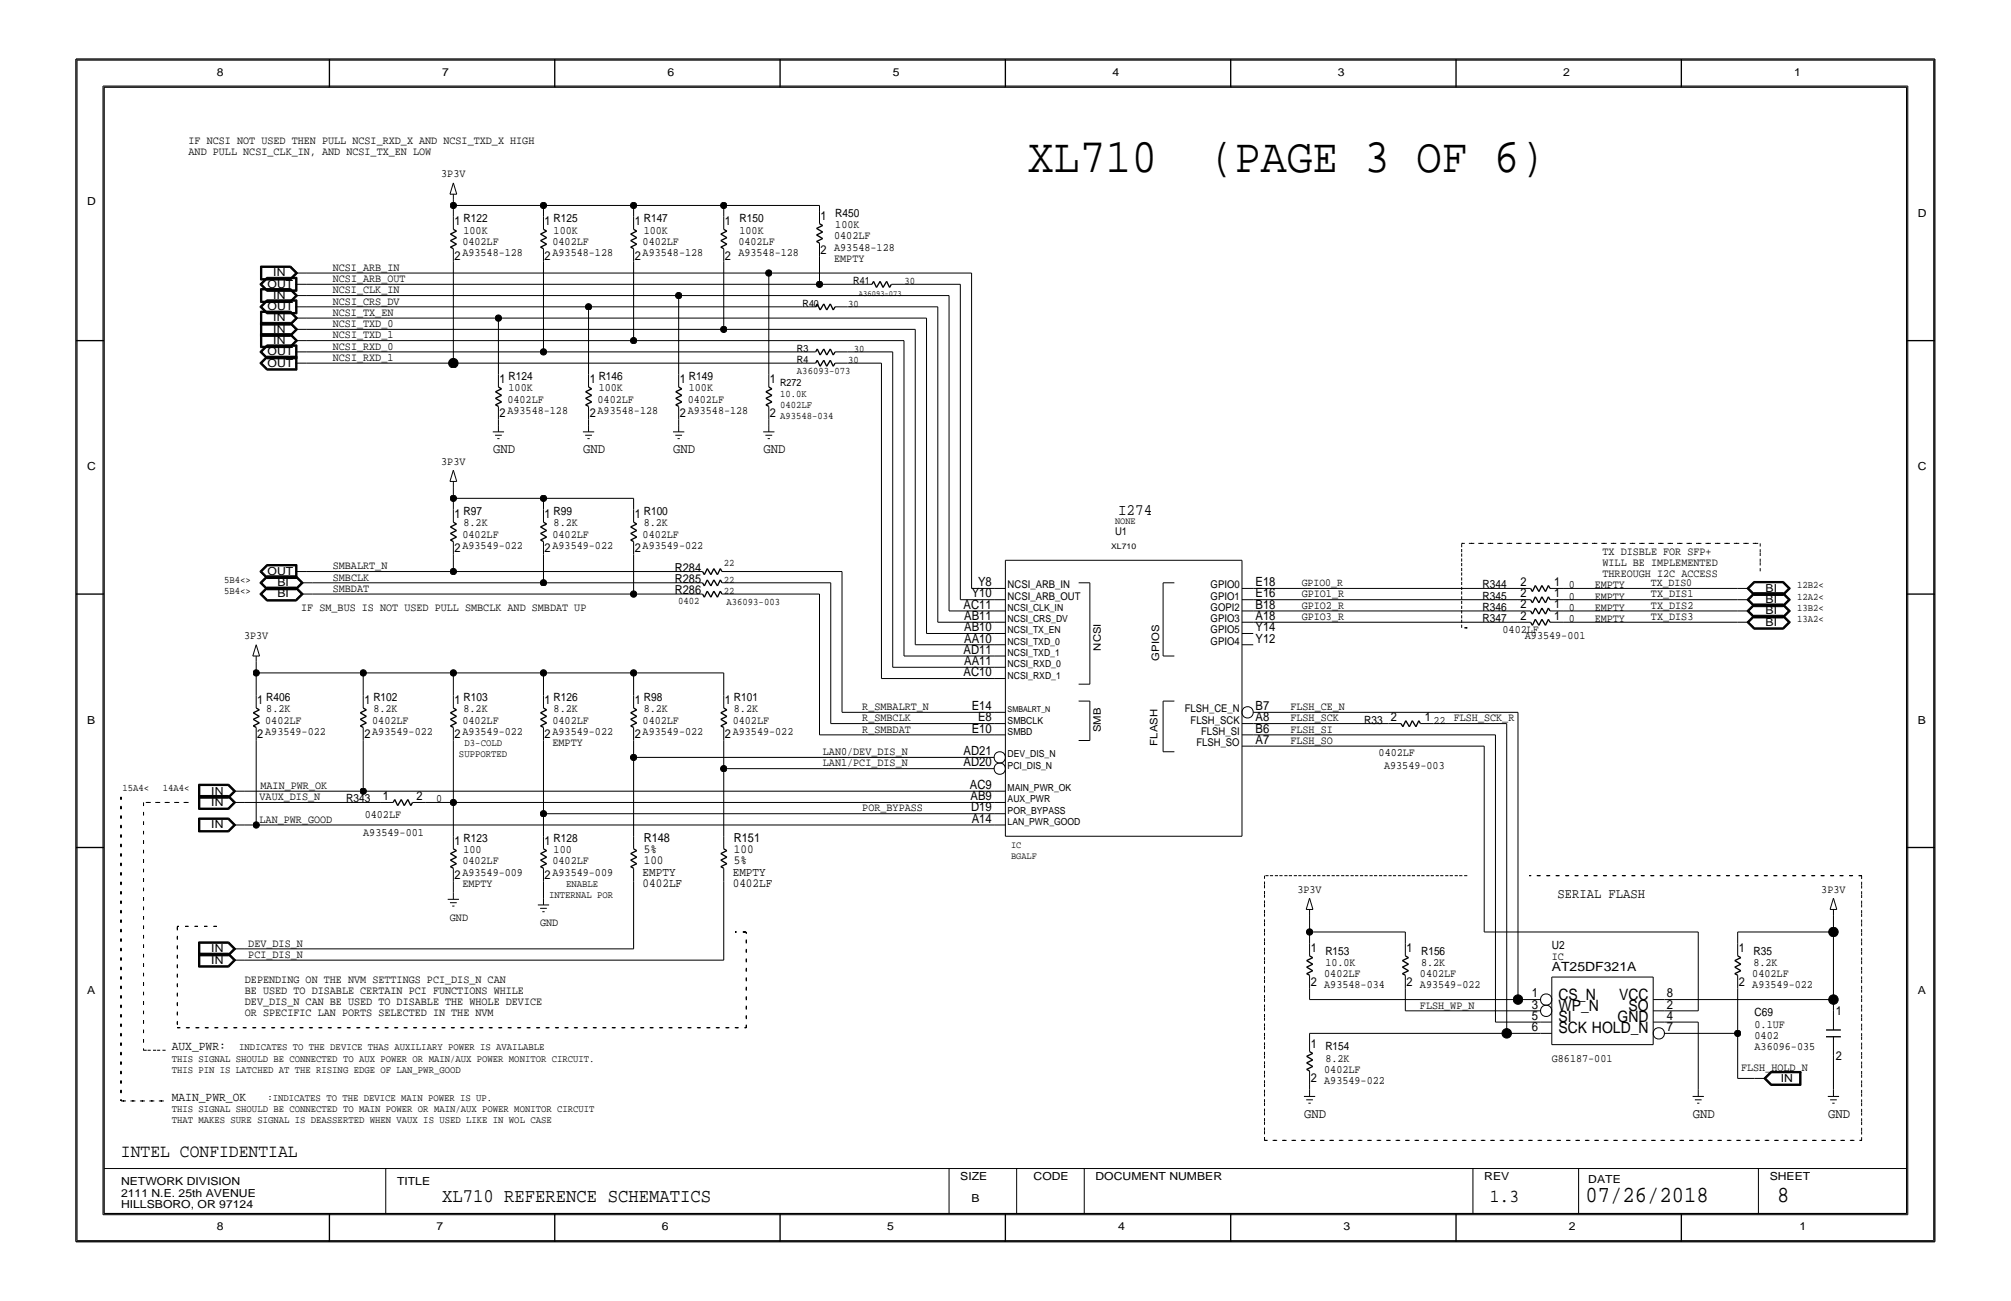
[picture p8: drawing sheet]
<svg xmlns="http://www.w3.org/2000/svg" width="432mm" height="279mm" viewBox="0 0 432 279" stroke-linecap="round" stroke-linejoin="round" font-family="sans-serif">
<g fill="none" stroke="#000" stroke-width=".21">
<path d="M16.5 12.9v253.5zM16.5 12.9h398.7zM22.1 18.5v242.4zM22.1 18.5h387.5zM409.6 18.5v242.4zM415.2 12.9v253.5zM97.3 39.3l-.7 2.4zM97.3 39.3l.8 2.4zM55.9 57.1v3zM55.9 57.1h6.5zM56 57.2h6.4zM56 57.2v2.8z"/>
<path d="M56.1 57.3v2.6zM56.1 59.9h6.2zM56.1 57.3h6.2zM56.2 57.4h6.1zM56.2 57.4v2.4zM56.2 59.8h6.1zM57.3 59.6h6.5zM57.3 59.7h6.4zM57.4 59.8h6.2zM57.4 59.8h6.1zM62.3 57.4l1.2 1.2zM62.3 59.8l1.2-1.2z"/>
<path d="M62.3 57.3l1.3 1.3zM62.3 59.9l1.3-1.3zM62.4 57.2l1.4 1.4zM62.4 57.1l1.5 1.5zM63.5 59.8v2.5zM63.5 58.6h2.4zM63.6 59.8v2.6zM63.7 59.7v2.8zM63.8 59.6v3zM65.9 58.6h99.2zM96.6 41.7h1.5zM97.3 44.1h19.4z"/>
<path d="M97.3 44.1v2.4zM97.3 42.9v1.2zM97.3 56.2v21.8zM97.3 53.4v2.8zM97.3 46.5v2.8zM97.3 41.7v1.2zM116.7 44.1v2.4zM116.7 56.2v19.4zM116.7 53.4v2.8zM116.7 46.5v2.8zM116.7 44.1h19.3zM136 44.1v2.4z"/>
<path d="M136 56.2v17zM136 53.4v2.8zM136 46.5v2.8zM136 44.1h19.4zM155.4 44.1h20.6zM155.4 44.1v2.4zM155.4 56.2v14.5zM155.4 53.4v2.8zM155.4 46.5v2.8zM165.1 58.6h43.5zM165.1 58.6v21.8zM176 44.1v1.2z"/>
<path d="M176 55v6.1zM176 52.2v2.8zM176 45.3v2.7zM208.6 58.6v67.8zM55.8 61.1l1.5-1.5zM55.8 65.9l1.5-1.5zM55.8 75.6l1.5-1.5zM55.8 78l1.5-1.5zM55.8 61.1l1.5 1.5zM55.8 65.9l1.5 1.5zM55.8 75.6l1.5 1.5zM55.8 78l1.5 1.5z"/>
<path d="M55.9 60.1h6.5zM55.9 61.1l1.4-1.4zM55.9 66.8v3zM55.9 69.8h6.5zM55.9 62v3zM55.9 65h6.5zM55.9 69.2v3zM55.9 72.2h6.5zM55.9 71.7v3zM55.9 74.7h6.5zM55.9 78l1.4-1.4zM55.9 61.1l1.4 1.4z"/>
<path d="M55.9 65.9l1.4 1.4zM55.9 75.6l1.4 1.4zM55.9 78l1.4 1.4zM55.9 66.8h6.5zM55.9 62h6.5zM55.9 69.2h6.5zM55.9 71.7h6.5zM56 66.9h6.4zM56 62.1h6.4zM56 69.3h6.4zM56 71.7h6.4zM56 60h6.4z"/>
<path d="M56 66.9v2.8zM56 69.7h6.4zM56 62.1v2.8zM56 64.9h6.4zM56 69.3v2.8zM56 72.1h6.4zM56 71.7v2.9zM56 74.6h6.4zM56.1 61.1l1.3 1.3zM56.1 65.9l1.3 1.3zM56.1 75.6l1.3 1.3zM56.1 78l1.3 1.3z"/>
<path d="M56.1 61.1l1.3-1.3zM56.1 65.9l1.3-1.3zM56.1 75.6l1.3-1.3zM56.1 78l1.3-1.3zM56.1 67v2.6zM56.1 69.6h6.2zM56.1 62.2v2.6zM56.1 64.8h6.2zM56.1 69.4v2.6zM56.1 72h6.2zM56.1 71.8v2.7zM56.1 74.5h6.2z"/>
<path d="M56.1 67h6.2zM56.1 62.2h6.2zM56.1 69.4h6.2zM56.1 71.8h6.2zM56.2 61.1l1.2 1.2zM56.2 65.9l1.2 1.2zM56.2 75.6l1.2 1.2zM56.2 78l1.2 1.2zM56.2 67.1h6.1zM56.2 62.3h6.1zM56.2 69.5h6.1zM56.2 71.9h6.1z"/>
<path d="M56.2 61.1l1.2-1.3zM56.2 65.9l1.2-1.2zM56.2 67.1v2.4zM56.2 62.3v2.4zM56.2 64.7h6.1zM56.2 69.5v2.4zM56.2 71.9v2.5zM56.2 74.4h6.1zM56.2 75.6l1.2-1.2zM56.2 78l1.2-1.2zM57.3 64.4h6.5zM57.3 74.1h6.5z"/>
<path d="M57.3 76.5h6.5zM57.3 62.6h6.5zM57.3 67.4h6.5zM57.3 77.1h6.5zM57.3 79.5h6.5zM57.3 62.5h6.4zM57.3 67.3h6.4zM57.3 77h6.4zM57.3 79.4h6.4zM57.3 64.5l-1.4 1.4zM57.3 74.2l-1.4 1.4zM57.3 64.5h6.4z"/>
<path d="M57.3 74.2h6.4zM57.3 76.6h6.4zM57.4 64.6h6.2zM57.4 74.3h6.2zM57.4 76.7h6.2zM57.4 62.4h6.2zM57.4 67.2h6.2zM57.4 76.9h6.2zM57.4 79.3h6.2zM57.4 62.3h6.1zM57.4 67.1h6.1zM57.4 76.8h6.1z"/>
<path d="M57.4 79.2h6.1zM57.4 64.7h6.1zM57.4 74.4h6.1zM62.3 67.1l1.2 1.2zM62.3 62.3l1.2 1.2zM62.3 69.5l1.2 1.2zM62.3 71.9l1.2 1.3zM62.3 69.5l1.2-1.2zM62.3 64.7l1.2-1.2zM62.3 71.9l1.2-1.2zM62.3 74.4l1.2-1.2zM62.3 67l1.3 1.3z"/>
<path d="M62.3 62.2l1.3 1.3zM62.3 69.4l1.3 1.3zM62.3 71.8l1.3 1.4zM62.3 69.6l1.3-1.3zM62.3 64.8l1.3-1.3zM62.3 72l1.3-1.3zM62.3 74.5l1.3-1.3zM62.4 60l1.4-1.4zM62.4 69.7l1.4-1.4zM62.4 64.9l1.4-1.4zM62.4 72.1l1.4-1.4zM62.4 66.9l1.4 1.4z"/>
<path d="M62.4 62.1l1.4 1.4zM62.4 69.3l1.4 1.4zM62.4 71.7l1.4 1.5zM62.4 60.1l1.5-1.5zM62.4 69.8l1.5-1.5zM62.4 65l1.5-1.5zM62.4 72.2l1.5-1.5zM62.4 74.7l1.5-1.5zM62.4 66.8l1.5 1.5zM62.4 62l1.5 1.5zM62.4 69.2l1.5 1.5zM62.4 71.7l1.5 1.5z"/>
<path d="M63.5 64.7v2.4zM63.5 74.4v2.4zM63.5 76.8v2.4zM63.5 61.1h2.4zM63.5 65.9h2.4zM63.5 68.3h2.4zM63.5 63.5h2.4zM63.5 70.7h2.4zM63.5 73.2h2.4zM63.5 75.6h2.4zM63.5 78h2.4zM63.6 64.6v2.6z"/>
<path d="M63.6 74.3v2.6zM63.6 76.7v2.6zM63.7 64.5v2.8zM63.7 74.2v2.8zM63.7 76.6v2.8zM63.8 73.2l-1.4 1.4zM63.8 64.4v3zM63.8 74.1v3zM63.8 76.5v3zM65.9 63.5h79.8zM65.9 61.1h110.1zM65.9 68.3h41.1z"/>
<path d="M65.9 73.2h70.1zM65.9 75.6h50.8zM65.9 70.7h89.5zM65.9 65.9h60.5zM65.9 78h31.4zM97.3 78h75zM107 68.3h91.9zM107 68.3v12.1zM116.7 75.6h55.6zM126.4 65.9h45.9zM126.4 65.9v14.5zM136 73.2h58.1z"/>
<path d="M145.7 63.5v16.9zM145.7 63.5h58.1zM155.4 70.7h41.1zM172.3 65.9h2.8zM172.3 78h2.8zM172.3 75.6h2.8zM176 61.1h8.4zM179.3 65.9h2.7zM179.3 78h2.7zM179.3 75.6h2.7zM182 75.6h9.7zM182 78h7.3z"/>
<path d="M182 65.9h19.4zM184.4 61.1h2.8zM189.3 78v67.7zM191.4 61.1h2.7zM191.7 75.6v67.7zM194.1 61.1h12.1zM194.1 73.2v67.7zM196.5 70.7v67.8zM198.9 68.3v67.7zM201.4 65.9v67.7zM203.8 63.5v67.7zM206.2 61.1v67.7z"/>
<path d="M105.8 92.7h2.4zM106.3 93.5h1.4zM106.8 94.2h.5zM107 90.1v1.2zM107 87.3v2.8zM107 80.4v2.7zM107 91.3v1.4zM125.2 92.7h2.4zM125.6 93.5h1.5zM126.1 94.2h.5zM126.4 90.1v1.2zM126.4 87.3v2.8z"/>
<path d="M126.4 80.4v2.7zM126.4 91.3v1.4zM144.5 92.7h2.4zM145 93.5h1.4zM145.5 94.2h.5zM145.7 90.1v1.2zM145.7 87.3v2.8zM145.7 80.4v2.7zM145.7 91.3v1.4zM163.9 92.7h2.4zM164.4 93.5h1.4zM164.8 94.2h.5z"/>
<path d="M165.1 90.1v1.2zM165.1 91.3v1.4zM165.1 87.3v2.8zM165.1 80.4v2.7zM96.6 103.4h1.5zM97.3 101l-.7 2.4zM97.3 107h19.4zM97.3 107v2.4zM97.3 104.6v2.4zM97.3 119.1v3.6zM97.3 116.3v2.8zM97.3 109.4v2.7z"/>
<path d="M97.3 101l.8 2.4zM97.3 103.4v1.2zM116.7 107h19.3zM116.7 107v2.4zM116.7 119.1v6.1zM116.7 116.3v2.8zM116.7 109.4v2.7zM136 107v2.4zM136 119.1v8.5zM136 116.3v2.8zM136 109.4v2.7zM55 138.5l-.7 2.4z"/>
<path d="M55 138.5l.7 2.4zM55.8 122.7l1.5-1.5zM55.8 127.6l1.5-1.5zM55.8 125.2l1.5-1.5zM55.8 122.7l1.5 1.5zM55.8 127.6l1.5 1.5zM55.8 125.2l1.5 1.5zM55.9 125.2l1.4-1.4zM55.9 122.7l1.4 1.4zM55.9 127.6l1.4 1.4zM55.9 125.2l1.4 1.4zM56.1 122.7l1.3 1.3z"/>
<path d="M56.1 127.6l1.3 1.3zM56.1 125.2l1.3 1.3zM56.1 122.7l1.3-1.3zM56.1 127.6l1.3-1.3zM56.1 125.2l1.3-1.3zM56.2 122.7l1.2 1.3zM56.2 127.6l1.2 1.2zM56.2 125.2l1.2 1.2zM56.2 122.7l1.2-1.2zM56.2 127.6l1.2-1.2zM56.2 125.2l1.2-1.2zM57.3 129.1h6.3z"/>
<path d="M57.3 126.7h6.3zM57.3 121.2h6.5zM57.3 126.1h6.3zM57.3 123.7h6.3zM57.3 124.2h6.5zM57.3 124.1h6.4zM57.3 121.3l-1.4 1.4zM57.3 126.2l-1.4 1.4zM57.3 121.3h6.4zM57.3 126.2h6.3zM57.3 123.8h6.3zM57.3 129h6.3z"/>
<path d="M57.3 126.6h6.3zM57.4 121.4h6.2zM57.4 126.3h6.1zM57.4 123.9h6.1zM57.4 128.9h6.1zM57.4 126.5h6.1zM57.4 124h6.2zM57.4 124h6.1zM57.4 128.8h6.1zM57.4 126.4h6.1zM57.4 121.5h6.1zM63.5 126.4l1.2 1.2z"/>
<path d="M63.5 124l1.2 1.2zM63.5 121.5v2.5zM63.5 128.8l1.2-1.2zM63.5 126.4l1.2-1.2zM63.5 122.7h2.4zM63.5 126.3l1.3 1.3zM63.5 123.9l1.3 1.3zM63.5 128.9l1.3-1.3zM63.5 126.5l1.3-1.3zM63.6 121.4v2.6zM63.6 129l1.4-1.4zM63.6 126.6l1.4-1.4z"/>
<path d="M63.6 126.2l1.4 1.4zM63.6 123.8l1.4 1.4zM63.6 129.1l1.5-1.5zM63.6 126.7l1.5-1.5zM63.6 126.1l1.5 1.5zM63.6 123.7l1.5 1.5zM63.7 121.3v2.8zM63.8 121.2v3zM64.7 127.6h2.4zM64.7 125.2h2.4zM65.9 122.7h31.4zM67.1 125.2h49.6z"/>
<path d="M67.1 127.6h68.9zM97.3 122.7h50.8zM116.7 125.2h31.4zM136 127.6h12.1zM148.1 122.7h2.8zM148.1 125.2h2.8zM148.1 127.6h2.8zM155 122.7h2.8zM155 125.2h2.8zM155 127.6h2.8zM157.8 125.2h20.6zM157.8 122.7h23z"/>
<path d="M157.8 127.6h18.2zM176 127.6v30.2zM178.4 125.2v30.2zM180.8 122.7v30.3zM196.5 138.5h17zM198.9 136h14.6zM201.4 133.6h12.1zM203.8 131.2h9.7zM206.2 128.8h7.3zM208.6 126.4h4.9zM213.5 128.8h2.4zM213.5 126.4h2.4z"/>
<path d="M213.5 136h2.4zM213.5 133.6h2.4zM213.5 131.2h2.4zM213.5 138.5h2.4zM215.9 120.3h50.8zM215.9 120.3v59.3zM231.6 125.2h2.4zM234 125.2v21.7zM249.7 125.2v15.7zM249.7 125.2h2.5zM266.7 120.3v59.3zM266.7 128.8h2.4z"/>
<path d="M266.7 126.4h2.4zM266.7 131.2h2.4zM266.7 133.6h2.4zM266.7 138.5h2.4zM266.7 136h2.4zM269.1 126.4h56.8zM269.1 131.2h56.8zM269.1 133.6h56.8zM269.1 128.8h56.8zM325.9 126.4h2.8zM325.9 128.8h2.8zM325.9 131.2h2.8z"/>
<path d="M325.9 133.6h2.8zM332.8 126.4h2.8zM332.8 128.8h2.8zM332.8 131.2h2.8zM332.8 133.6h2.8zM335.6 133.6h37.5zM335.6 131.2h37.5zM335.6 128.8h37.5zM335.6 126.4h37.5zM373.1 126.4h2.4zM373.1 128.8h2.4zM373.1 131.2h2.4z"/>
<path d="M373.1 133.6h2.4zM375.1 126.4l1.5-1.5zM375.1 128.8l1.5-1.5zM375.1 131.2l1.5-1.5zM375.1 133.6l1.5-1.5zM375.1 126.4l1.5 1.5zM375.1 128.8l1.5 1.5zM375.1 131.2l1.5 1.5zM375.1 133.6l1.5 1.5zM375.2 126.4l1.4-1.4zM375.2 128.8l1.4-1.4zM375.2 131.2l1.4-1.4z"/>
<path d="M375.2 133.6l1.4-1.4zM375.2 126.4l1.4 1.4zM375.2 128.8l1.4 1.4zM375.2 131.2l1.4 1.4zM375.2 133.6l1.4 1.4zM375.4 126.4l1.3 1.3zM375.4 128.8l1.3 1.3zM375.4 131.2l1.3 1.3zM375.4 133.6l1.3 1.3zM375.4 126.4l1.3-1.3zM375.4 128.8l1.3-1.3zM375.4 131.2l1.3-1.3z"/>
<path d="M375.4 133.6l1.3-1.3zM375.5 126.4l1.2 1.2zM375.5 128.8l1.2 1.2zM375.5 131.2l1.2 1.2zM375.5 133.6l1.2 1.2zM375.5 126.4l1.2-1.2zM375.5 128.8l1.2-1.2zM375.5 131.2l1.2-1.2zM375.5 133.6l1.2-1.2zM376.6 127.9h6.3zM376.6 130.3h6.3zM376.6 132.7h6.3z"/>
<path d="M376.6 135.1h6.3zM376.6 124.9h6.3zM376.6 127.3h6.3zM376.6 129.7h6.3zM376.6 132.1h6.3zM376.6 125h6.3zM376.6 127.4h6.3zM376.6 129.8h6.3zM376.6 132.2h6.3zM376.6 127.8h6.3zM376.6 130.2h6.3zM376.6 132.6h6.3z"/>
<path d="M376.6 135h6.3zM376.7 125.1h6.1zM376.7 127.5h6.1zM376.7 129.9h6.1zM376.7 132.3h6.1zM376.7 127.7h6.1zM376.7 130.1h6.1zM376.7 132.5h6.1zM376.7 134.9h6.1zM376.7 127.6h6.1zM376.7 130h6.1zM376.7 132.4h6.1z"/>
<path d="M376.7 134.8h6.1zM376.7 125.2h6.1zM382.8 125.2l1.2 1.2zM382.8 127.6l1.2 1.2zM382.8 130l1.2 1.2zM382.8 132.4l1.2 1.2zM382.8 127.6l1.2-1.2zM382.8 130l1.2-1.2zM382.8 132.4l1.2-1.2zM382.8 134.8l1.2-1.2zM382.8 125.1l1.3 1.3zM382.8 127.5l1.3 1.3z"/>
<path d="M382.8 129.9l1.3 1.3zM382.8 132.3l1.3 1.3zM382.8 127.7l1.3-1.3zM382.8 130.1l1.3-1.3zM382.8 132.5l1.3-1.3zM382.8 134.9l1.3-1.3zM382.9 127.8l1.4-1.4zM382.9 130.2l1.4-1.4zM382.9 132.6l1.4-1.4zM382.9 135l1.4-1.4zM382.9 125l1.4 1.4zM382.9 127.4l1.4 1.4z"/>
<path d="M382.9 129.8l1.4 1.4zM382.9 132.2l1.4 1.4zM382.9 127.9l1.5-1.5zM382.9 130.3l1.5-1.5zM382.9 132.7l1.5-1.5zM382.9 135.1l1.5-1.5zM382.9 124.9l1.5 1.5zM382.9 127.3l1.5 1.5zM382.9 129.7l1.5 1.5zM382.9 132.1l1.5 1.5zM54.3 140.9h1.4zM55 144.5h23z"/>
<path d="M55 142.1v2.4zM55 144.5v4.9zM55 159v18.2zM55 156.2v2.8zM55 149.4v2.7zM55 140.9v1.2zM78 144.5h19.3zM78 144.5v4.9zM78 159v10.9zM78 156.2v2.8zM78 149.4v2.7zM97.3 144.5h19.4z"/>
<path d="M97.3 144.5v4.9zM97.3 159v13.3zM97.3 156.2v2.8zM97.3 149.4v2.7zM116.7 144.5v4.9zM116.7 159v15.8zM116.7 156.2v2.8zM116.7 149.4v2.7zM116.7 144.5h19.3zM136 144.5v4.9zM136 159v3.7zM136 156.2v2.8z"/>
<path d="M136 149.4v2.7zM136 144.5h19.4zM155.4 144.5v4.9zM155.4 159v6.1zM155.4 156.2v2.8zM155.4 149.4v2.7zM176 157.8h37.5zM178.4 155.4h35.1zM180.8 153h32.7zM189.3 145.7h24.2zM191.7 143.3h21.8zM194.1 140.9h19.4z"/>
<path d="M213.5 153h2.4zM213.5 145.7h2.4zM213.5 143.3h2.4zM213.5 140.9h2.4zM213.5 157.8h2.4zM213.5 155.4h2.4zM231.6 150.6h2.4zM231.6 146.9h2.4zM231.6 159h2.4zM234 150.6v8.4zM249.7 140.9h2.5zM249.7 150.6v10.8z"/>
<path d="M249.7 150.6h2.5zM266.7 155.4h2.4zM266.7 157.8h2.4zM269.1 157.8h52zM269.1 155.4h29zM269.1 153h56.8zM298.1 155.4h2.7zM305 155.4h2.8zM307.8 155.4h15.7zM321.1 157.8v61.7zM323.5 155.4v66.5zM325.9 153v61.7z"/>
<path d="M42.6 170.8v3zM42.6 173.8h6.5zM42.6 168.4v3zM42.6 171.4h6.5zM42.6 175.7v3zM42.6 178.7h6.5zM42.6 170.8h6.5zM42.6 168.4h6.5zM42.6 175.7h6.5zM42.7 170.9h6.4zM42.7 168.5h6.4zM42.7 175.8h6.4z"/>
<path d="M42.7 170.9v2.8zM42.7 173.7h6.4zM42.7 168.5v2.8zM42.7 171.3h6.4zM42.7 175.8v2.8zM42.7 178.6h6.4zM42.8 171v2.6zM42.8 173.6h6.2zM42.8 168.6v2.6zM42.8 171.2h6.2zM42.8 175.9v2.6zM42.8 178.5h6.2z"/>
<path d="M42.8 171h6.2zM42.8 168.6h6.2zM42.8 175.9h6.2zM42.9 171.1h6.1zM42.9 168.7h6.1zM42.9 176h6.1zM42.9 171.1v2.4zM42.9 173.5h6.1zM42.9 168.7v2.4zM42.9 176v2.4zM42.9 178.4h6.1zM49 171.1l1.2 1.2z"/>
<path d="M49 168.7l1.2 1.2zM49 176l1.2 1.2zM49 173.5l1.2-1.2zM49 171.1l1.2-1.2zM49 178.4l1.2-1.2zM49 171l1.3 1.3zM49 168.6l1.3 1.3zM49 175.9l1.3 1.3zM49.1 173.7l1.4-1.4zM49.1 171.3l1.4-1.4zM49.1 178.6l1.4-1.4zM49.1 170.9l1.4 1.4z"/>
<path d="M49.1 168.5l1.4 1.4zM49.1 175.8l1.4 1.4zM49.1 173.8l1.5-1.5zM49.1 171.4l1.5-1.5zM49.1 178.7l1.5-1.5zM49.1 170.8l1.5 1.5zM49.1 168.4l1.5 1.5zM49.1 175.7l1.5 1.5zM50.2 172.3h2.4zM50.2 169.9h2.4zM50.2 177.2h2.4zM50.3 172.3l-1.3 1.3z"/>
<path d="M50.3 169.9l-1.3 1.3zM50.3 177.2l-1.3 1.3zM52.6 172.3h29zM52.6 169.9h25.4zM52.6 177.2h2.4zM55 177.2h158.5zM78 169.9h135.5zM81.6 172.3h2.8zM88.6 172.3h2.7zM91.3 172.3h6zM97.3 172.3h116.2zM97.3 172.3v7.3z"/>
<path d="M97.3 179.6v2.7zM116.7 174.8h96.8zM116.7 174.8v4.8zM116.7 179.6v2.7zM136 162.7h77.5zM136 162.7v16.9zM136 179.6v2.7zM155.4 165.1v14.5zM155.4 179.6v2.7zM155.4 165.1h58.1zM213.5 169.9h2.4zM213.5 172.3h2.4z"/>
<path d="M213.5 174.8h2.4zM213.5 177.2h2.4zM215.9 179.6h50.8zM249.7 161.4h2.5zM266.7 160.2h2.4zM269.1 160.2h49.6zM318.7 160.2v40zM96.1 193.1h2.5zM96.6 193.9h1.5zM97.1 194.6h.5zM97.3 189.3v2.4zM97.3 186.5v2.8z"/>
<path d="M97.3 191.7v1.4zM115.5 194.3h2.4zM116 195.1h1.4zM116.5 195.8h.4zM116.7 189.3v3.6zM116.7 192.9v1.4zM116.7 186.5v2.8zM136 189.3v14.5zM136 186.5v2.8zM155.4 189.3v16.9zM155.4 186.5v2.8zM280.5 195.3h1.4z"/>
<path d="M281.2 192.9l-.7 2.4zM281.2 196.5v3.7zM281.2 192.9l.7 2.4zM281.2 195.3v1.2zM393 195.3h1.4zM393.7 192.9l-.7 2.4zM393.7 196.5v3.7zM393.7 192.9l.7 2.4zM393.7 195.3v1.2zM42.6 204.7v3zM42.6 207.7h6.5zM42.6 202.3v3z"/>
<path d="M42.6 205.3h6.5zM42.6 204.7h6.5zM42.6 202.3h6.5zM42.7 204.8h6.4zM42.7 202.4h6.4zM42.7 204.8v2.8zM42.7 207.6h6.4zM42.7 202.4v2.8zM42.7 205.2h6.4zM42.8 204.9v2.6zM42.8 207.5h6.2zM42.8 202.5v2.6z"/>
<path d="M42.8 205.1h6.2zM42.8 204.9h6.2zM42.8 202.5h6.2zM42.9 205h6.1zM42.9 202.6h6.1zM42.9 205v2.4zM42.9 207.4h6.1zM42.9 202.6v2.4zM49 205l1.2 1.2zM49 202.6l1.2 1.2zM49 207.4l1.2-1.2zM49 205l1.2-1.2z"/>
<path d="M49 204.9l1.3 1.3zM49 202.5l1.3 1.3zM49 207.5l1.3-1.3zM49 205.1l1.3-1.3zM49.1 207.6l1.4-1.4zM49.1 205.2l1.4-1.4zM49.1 204.8l1.4 1.4zM49.1 202.4l1.4 1.4zM49.1 207.7l1.5-1.5zM49.1 205.3l1.5-1.5zM49.1 204.7l1.5 1.5zM49.1 202.3l1.5 1.5z"/>
<path d="M50.2 206.2h2.4zM50.2 203.8h2.4zM52.6 206.2h102.8zM52.6 203.8h83.4zM281.2 200.2h20.6zM281.2 200.2v2.4zM281.2 214.7h44.7zM281.2 212.2v2.5zM281.2 209.4v2.8zM281.2 202.6v2.7zM301.8 200.2v2.4zM301.8 212.2v4.9z"/>
<path d="M301.8 217.1h29zM301.8 209.4v2.8zM301.8 202.6v2.7zM318.7 200.2h45.9zM321.1 219.5h9.7zM325.9 214.7h4.9zM330.8 219.5h2.4zM333.2 209.8v14.5zM333.2 209.8h21.8zM355 209.8v14.5zM355 214.7h2.4zM355 219.5h2.4z"/>
<path d="M355 217.1h2.4zM357.4 219.5h7.2zM357.4 214.7h36.3zM357.4 217.1h7.2zM364.6 219.5v14.5zM364.6 200.2v16.9zM373.1 200.2h20.6zM373.1 200.2v2.4zM373.1 212.2v9.7zM373.1 209.4v2.8zM373.1 202.6v2.7zM393.7 200.2v14.5z"/>
<path d="M393.7 214.7v2.4zM393.7 217.1v4.1zM280 235.5h2.4zM280.5 236.2h1.4zM280.9 236.9h.5zM281.2 232.8v1.2zM281.2 221.9h42.3zM281.2 221.9v1.2zM281.2 234v1.5zM281.2 230v2.8zM281.2 223.1v2.7zM323.5 221.9h7.3z"/>
<path d="M330.8 221.9h2.4zM333.2 224.3h21.8zM357.4 221.9h15.7zM363.4 235.5h2.5zM363.9 236.2h1.5zM364.4 236.9h.5zM364.6 234v1.5zM373.1 221.9v9.7zM373.1 231.6h3.6zM376.7 231.6h2.5zM378.7 231.6l1.5-1.5zM378.7 231.6l1.5 1.5z"/>
<path d="M378.9 231.6l1.4-1.4zM378.9 231.6l1.4 1.4zM379 231.6l1.3 1.3zM379 231.6l1.3-1.3zM379.2 231.6l1.2 1.2zM379.2 231.6l1.2-1.2zM380.2 230.1h6.5zM380.2 233.1h6.5zM380.3 233h6.3zM380.3 230.2h6.3zM380.3 230.3h6.2zM380.3 232.9h6.2z"/>
<path d="M380.4 232.8h6zM380.4 230.4h6zM386.4 230.4v2.4zM386.5 230.3v2.6zM386.6 230.2v2.8zM386.7 230.1v3zM392.5 235.5h2.4zM393 236.2h1.4zM393.4 236.9h.5zM393.7 226.8v7.2zM393.7 234v1.5zM393.7 222.6v4.2z"/>
<path d="M22.4 251h387zM82.8 251v9.6zM203.8 251v9.6zM218.3 251v9.6zM232.8 251v9.6zM316.3 251v9.6zM339 251v9.6zM377.6 251v9.6zM16.5 266.4h398.7zM22.1 260.9h387.5z"/>
<circle cx="267.9" cy="153" r="1.22"/>
<circle cx="214.7" cy="165.1" r="1.22"/>
<circle cx="214.7" cy="162.7" r="1.22"/>
<circle cx="332" cy="214.7" r="1.22"/>
<circle cx="332" cy="217.1" r="1.22"/>
<circle cx="356.2" cy="221.9" r="1.22"/>
</g>
<g fill="none" stroke="#000" stroke-width=".21" stroke-dasharray=".7 1.4" stroke-linecap="butt">
<path d="M313.8 116.7v18.1zM313.8 116.7h64.2zM378 116.7v6zM313.8 134.8h1.3zM26 171.1v65.3zM30.8 172.3h9.7zM30.8 172.3v53.3zM38.1 198.9v21.8zM38.1 198.9h8.4zM271.5 188.1h43.6zM271.5 188.1v56.8zM328.4 188.1h71.3z"/>
<path d="M399.7 188.1v56.8zM157.8 200.2h2.4zM160.2 200.2v20.5zM26 236.4h9.7zM30.8 225.6h4.9zM38.1 220.7h122.1zM271.5 244.9h128.2z"/>
</g>
<g fill="#000" stroke="#000" stroke-width=".21">
<circle cx="97.3" cy="44.1" r=".68"/>
<circle cx="116.7" cy="44.1" r=".68"/>
<circle cx="136" cy="44.1" r=".68"/>
<circle cx="155.4" cy="44.1" r=".68"/>
<circle cx="165.1" cy="58.6" r=".68"/>
<circle cx="97.3" cy="78" r="1.02"/>
<circle cx="107" cy="68.3" r=".68"/>
<circle cx="116.7" cy="75.6" r=".68"/>
<circle cx="126.4" cy="65.9" r=".68"/>
<circle cx="136" cy="73.2" r=".68"/>
<circle cx="145.7" cy="63.5" r=".68"/>
<circle cx="155.4" cy="70.7" r=".68"/>
<circle cx="176" cy="61.1" r=".68"/>
<circle cx="97.3" cy="107" r=".68"/>
<circle cx="116.7" cy="107" r=".68"/>
<circle cx="97.3" cy="122.7" r=".68"/>
<circle cx="116.7" cy="125.2" r=".68"/>
<circle cx="136" cy="127.6" r=".68"/>
<circle cx="55" cy="144.5" r=".68"/>
<circle cx="78" cy="144.5" r=".68"/>
<circle cx="97.3" cy="144.5" r=".68"/>
<circle cx="116.7" cy="144.5" r=".68"/>
<circle cx="136" cy="144.5" r=".68"/>
<circle cx="55" cy="177.2" r=".68"/>
<circle cx="78" cy="169.9" r=".68"/>
<circle cx="97.3" cy="172.3" r=".68"/>
<circle cx="116.7" cy="174.8" r=".68"/>
<circle cx="136" cy="162.7" r=".68"/>
<circle cx="155.4" cy="165.1" r=".68"/>
<circle cx="281.2" cy="200.2" r=".68"/>
<circle cx="325.9" cy="214.7" r="1.02"/>
<circle cx="393.7" cy="200.2" r="1.02"/>
<circle cx="393.7" cy="214.7" r="1.02"/>
<circle cx="323.5" cy="221.9" r="1.02"/>
<circle cx="373.1" cy="221.9" r=".68"/>
</g>
<g fill="none" stroke="#000" stroke-width=".29">
<path d="M16.3 12.7h399.1zM16.3 12.7v254zM22.4 18.7h387zM22.4 18.7v241.9zM70.7 12.7v6zM119.1 12.7v6zM167.5 12.7v6zM215.9 12.7v6zM264.3 12.7v6zM312.6 12.7v6zM361 12.7v6zM409.4 18.7v241.9z"/>
<path d="M415.4 12.7v254zM96.7 53.1l.6 .3zM96.7 53.1l1.3-.7zM96.7 51.7l1.3 .7zM96.7 51.7l1.3-.7zM96.7 50.3l1.3-.7zM96.7 50.3l1.3 .7zM97.3 49.3l.7 .3zM116.1 53.1l.6 .3zM116.1 53.1l1.3-.7zM116.1 51.7l1.3 .7zM116.1 51.7l1.3-.7z"/>
<path d="M116.1 50.3l1.3-.7zM116.1 50.3l1.3 .7zM116.7 49.3l.7 .3zM135.4 53.1l.6 .3zM135.4 53.1l1.3-.7zM135.4 51.7l1.3 .7zM135.4 51.7l1.3-.7zM135.4 50.3l1.3-.7zM135.4 50.3l1.3 .7zM136 49.3l.7 .3zM154.8 53.1l.6 .3zM154.8 53.1l1.3-.7z"/>
<path d="M154.8 51.7l1.3 .7zM154.8 51.7l1.3-.7zM154.8 50.3l1.3-.7zM154.8 50.3l1.3 .7zM155.4 49.3l.7 .3zM175.3 51.9l.7 .3zM175.3 51.9l1.3-.7zM175.3 50.5l1.3 .7zM175.3 50.5l1.3-.7zM175.3 49.1l1.3-.7zM175.3 49.1l1.3 .7zM176 48l.6 .4z"/>
<path d="M16.3 73.2h6.1zM175.5 65.3l.6 1.3zM175.5 65.3l-.4 .6zM175.5 77.4l.6 1.3zM175.5 77.4l-.4 .6zM175.5 74.9l.6 1.3zM175.5 74.9l-.4 .7zM176.9 65.3l.6 1.3zM176.9 65.3l-.8 1.3zM176.9 77.4l.6 1.3zM176.9 77.4l-.8 1.3zM176.9 74.9l.6 1.3z"/>
<path d="M176.9 74.9l-.8 1.3zM178.3 65.3l.6 1.3zM178.3 65.3l-.8 1.3zM178.3 77.4l.6 1.3zM178.3 77.4l-.8 1.3zM178.3 74.9l.6 1.3zM178.3 74.9l-.8 1.3zM179.3 65.9l-.4 .7zM179.3 78l-.4 .7zM179.3 75.6l-.4 .6zM187.6 60.4l.6 1.3zM187.6 60.4l-.4 .7z"/>
<path d="M189 60.4l.6 1.3zM189 60.4l-.8 1.3zM190.4 60.4l.6 1.3zM190.4 60.4l-.8 1.3zM191.4 61.1l-.4 .6zM409.4 73.2h6zM106.4 86.9l.6 .4zM106.4 86.9l1.3-.6zM106.4 85.5l1.3 .8zM106.4 85.5l1.3-.6zM106.4 84.1l1.3-.6zM106.4 84.1l1.3 .8z"/>
<path d="M107 83.1l.7 .4zM125.7 86.9l.7 .4zM125.7 86.9l1.3-.6zM125.7 85.5l1.3 .8zM125.7 85.5l1.3-.6zM125.7 84.1l1.3-.6zM125.7 84.1l1.3 .8zM126.4 83.1l.6 .4zM145.1 86.9l.6 .4zM145.1 86.9l1.3-.6zM145.1 85.5l1.3 .8zM145.1 85.5l1.3-.6z"/>
<path d="M145.1 84.1l1.3-.6zM145.1 84.1l1.3 .8zM145.7 83.1l.7 .4zM164.4 86.9l.7 .4zM164.4 86.9l1.4-.6zM164.4 85.5l1.4 .8zM164.4 85.5l1.4-.6zM164.4 84.1l1.4-.6zM164.4 84.1l1.4 .8zM165.1 83.1l.7 .4zM96.7 116l.6 .3zM96.7 116l1.3-.7z"/>
<path d="M96.7 114.6l1.3 .7zM96.7 114.6l1.3-.7zM96.7 113.2l1.3-.7zM96.7 113.2l1.3 .7zM97.3 112.1l.7 .4zM116.1 116l.6 .3zM116.1 116l1.3-.7zM116.1 114.6l1.3 .7zM116.1 114.6l1.3-.7zM116.1 113.2l1.3-.7zM116.1 113.2l1.3 .7zM116.7 112.1l.7 .4z"/>
<path d="M135.4 116l.6 .3zM135.4 116l1.3-.7zM135.4 114.6l1.3 .7zM135.4 114.6l1.3-.7zM135.4 113.2l1.3-.7zM135.4 113.2l1.3 .7zM136 112.1l.7 .4zM16.3 127.6h6.1zM150.9 122.7l.3 .7zM150.9 125.2l.3 .6zM150.9 127.6l.3 .7zM151.9 122.1l-.7 1.3z"/>
<path d="M151.9 122.1l.7 1.3zM151.9 124.5l-.7 1.3zM151.9 124.5l.7 1.3zM151.9 127l-.7 1.3zM151.9 127l.7 1.3zM153.3 122.1l-.7 1.3zM153.3 122.1l.7 1.3zM153.3 124.5l-.7 1.3zM153.3 124.5l.7 1.3zM153.3 127l-.7 1.3zM153.3 127l.7 1.3zM154.7 122.1l-.7 1.3z"/>
<path d="M154.7 122.1l.3 .6zM154.7 124.5l-.7 1.3zM154.7 124.5l.3 .7zM154.7 127l-.7 1.3zM154.7 127l.3 .6zM328.7 126.4l.3 .6zM328.7 128.8l.3 .7zM328.7 131.2l.3 .7zM328.7 133.6l.3 .7zM329.7 125.7l-.7 1.3zM329.7 125.7l.7 1.3zM329.7 128.2l-.7 1.3z"/>
<path d="M329.7 128.2l.7 1.3zM329.7 130.6l-.7 1.3zM329.7 130.6l.7 1.3zM329.7 133l-.7 1.3zM329.7 133l.7 1.3zM331.1 125.7l-.7 1.3zM331.1 125.7l.7 1.3zM331.1 128.2l-.7 1.3zM331.1 128.2l.7 1.3zM331.1 130.6l-.7 1.3zM331.1 130.6l.7 1.3zM331.1 133l-.7 1.3z"/>
<path d="M331.1 133l.7 1.3zM332.5 125.7l-.7 1.3zM332.5 125.7l.3 .7zM332.5 128.2l-.7 1.3zM332.5 128.2l.3 .6zM332.5 130.6l-.7 1.3zM332.5 130.6l.3 .6zM332.5 133l-.7 1.3zM332.5 133l.3 .6zM409.4 127.6h6zM54.4 155.9l.6 .3zM54.4 155.9l1.3-.6z"/>
<path d="M54.4 154.5l1.3 .8zM54.4 154.5l1.3-.6zM54.4 153.1l1.3-.7zM54.4 153.1l1.3 .8zM55 152.1l.7 .3zM77.4 155.9l.6 .3zM77.4 155.9l1.3-.6zM77.4 154.5l1.3 .8zM77.4 154.5l1.3-.6zM77.4 153.1l1.3-.7zM77.4 153.1l1.3 .8zM78 152.1l.7 .3z"/>
<path d="M96.7 155.9l.6 .3zM96.7 155.9l1.3-.6zM96.7 154.5l1.3 .8zM96.7 154.5l1.3-.6zM96.7 153.1l1.3-.7zM96.7 153.1l1.3 .8zM97.3 152.1l.7 .3zM116.1 155.9l.6 .3zM116.1 155.9l1.3-.6zM116.1 154.5l1.3 .8zM116.1 154.5l1.3-.6zM116.1 153.1l1.3-.7z"/>
<path d="M116.1 153.1l1.3 .8zM116.7 152.1l.7 .3zM135.4 155.9l.6 .3zM135.4 155.9l1.3-.6zM135.4 154.5l1.3 .8zM135.4 154.5l1.3-.6zM135.4 153.1l1.3-.7zM135.4 153.1l1.3 .8zM136 152.1l.7 .3zM154.8 155.9l.6 .3zM154.8 155.9l1.3-.6zM154.8 154.5l1.3 .8z"/>
<path d="M154.8 154.5l1.3-.6zM154.8 153.1l1.3-.7zM154.8 153.1l1.3 .8zM155.4 152.1l.7 .3zM300.8 155.4l.4 .7zM301.8 154.8l-.6 1.3zM301.8 154.8l.8 1.3zM303.3 154.8l-.7 1.3zM303.3 154.8l.7 1.3zM304.7 154.8l-.7 1.3zM304.7 154.8l.3 .6zM84.8 171.7l.6 1.3z"/>
<path d="M84.8 171.7l-.4 .6zM86.2 171.7l.6 1.3zM86.2 171.7l-.8 1.3zM87.6 171.7l.6 1.3zM87.6 171.7l-.8 1.3zM88.6 172.3l-.4 .7zM16.3 182h6.1zM96.7 186.1l.6 .4zM96.7 186.1l1.3-.6zM96.7 184.7l1.3 .8zM96.7 184.7l1.3-.6zM96.7 183.3l1.3-.6z"/>
<path d="M96.7 183.3l1.3 .8zM97.3 182.3l.7 .4zM116.1 186.1l.6 .4zM116.1 186.1l1.3-.6zM116.1 184.7l1.3 .8zM116.1 184.7l1.3-.6zM116.1 183.3l1.3-.6zM116.1 183.3l1.3 .8zM116.7 182.3l.7 .4zM135.4 186.1l.6 .4zM135.4 186.1l1.3-.6zM135.4 184.7l1.3 .8z"/>
<path d="M135.4 184.7l1.3-.6zM135.4 183.3l1.3-.6zM135.4 183.3l1.3 .8zM136 182.3l.7 .4zM154.8 186.1l.6 .4zM154.8 186.1l1.3-.6zM154.8 184.7l1.3 .8zM154.8 184.7l1.3-.6zM154.8 183.3l1.3-.6zM154.8 183.3l1.3 .8zM155.4 182.3l.7 .4zM409.4 182h6z"/>
<path d="M280.6 209.1l.6 .3zM280.6 209.1l1.3-.6zM280.6 207.7l1.3 .8zM280.6 207.7l1.3-.6zM280.6 206.3l1.3-.6zM280.6 206.3l1.3 .8zM281.2 205.3l.7 .4zM301.1 209.1l.7 .3zM301.1 209.1l1.3-.6zM301.1 207.7l1.3 .8zM301.1 207.7l1.3-.6zM301.1 206.3l1.3-.6z"/>
<path d="M301.1 206.3l1.3 .8zM301.8 205.3l.6 .4zM372.5 209.1l.6 .3zM372.5 209.1l1.3-.6zM372.5 207.7l1.3 .8zM372.5 207.7l1.3-.6zM372.5 206.3l1.3-.6zM372.5 206.3l1.3 .8zM373.1 205.3l.7 .4zM280.6 229.7l.6 .3zM280.6 229.7l1.3-.7zM280.6 228.3l1.3 .7z"/>
<path d="M280.6 228.3l1.3-.7zM280.6 226.9l1.3-.7zM280.6 226.9l1.3 .7zM281.2 225.8l.7 .4zM392.1 221.2h3.2zM392.1 222.6h3.2zM16.3 266.7h399.1zM22.4 260.6h387zM70.7 260.6v6.1zM119.1 260.6v6.1zM167.5 260.6v6.1zM215.9 260.6v6.1z"/>
<path d="M264.3 260.6v6.1zM312.6 260.6v6.1zM361 260.6v6.1z"/>
</g>
<g font-size="10.4">
<text x="220.7" y="36.9">XL710</text>
<text x="259.6" y="36.9">(PAGE 3 OF 6)</text>
</g>
<g font-size="4.9">
<text x="340.5" y="258.2">07/26/2018</text>
<text x="381.6" y="258.2">8</text>
</g>
<text font-size="4.2" x="94.9" y="258.2">XL710 REFERENCE SCHEMATICS</text>
<g font-size="3.9">
<text x="26" y="248.5">INTEL CONFIDENTIAL</text>
<text x="319.9" y="258.2">1.3</text>
</g>
<g font-size="3.4">
<text x="240.1" y="110.6">I274</text>
<text x="334.7" y="214.7">CS_N</text>
<text x="347.7" y="214.7">VCC</text>
<text x="334.7" y="217.1">WP_N</text>
<text x="334.7" y="219.5">SI</text>
<text x="334.7" y="221.9">SCK HOLD_N</text>
<text x="347.3" y="219.5">GND</text>
<text x="349.7" y="217.1">SO</text>
</g>
<g font-size="2.9">
<text x="105.9" y="97.3">GND</text>
<text x="125.2" y="97.3">GND</text>
<text x="144.6" y="97.3">GND</text>
<text x="163.9" y="97.3">GND</text>
<text x="334.4" y="192.9">SERIAL FLASH</text>
<text x="280" y="240.1">GND</text>
<text x="363.5" y="240.1">GND</text>
<text x="392.5" y="240.1">GND</text>
</g>
<g font-size="2.7">
<text x="210" y="125.9">Y8</text>
<text x="269.6" y="125.9">E18</text>
<text x="206.9" y="130.7">AC11</text>
<text x="208.7" y="128.3">Y10</text>
<text x="269.6" y="128.3">E16</text>
<text x="269.6" y="130.7">B18</text>
<text x="207" y="135.6">AB10</text>
<text x="207" y="133.1">AB11</text>
<text x="207" y="138">AA10</text>
<text x="269.6" y="133.1">A18</text>
<text x="269.6" y="138">Y12</text>
<text x="269.6" y="135.6">Y14</text>
<text x="206.9" y="140.4">AD11</text>
<text x="207" y="142.8">AA11</text>
<text x="206.9" y="145.2">AC10</text>
<text x="208.7" y="152.5">E14</text>
<text x="210" y="154.9">E8</text>
<text x="269.6" y="154.9">A8</text>
<text x="269.6" y="152.5">B7</text>
<text x="208.7" y="157.3">E10</text>
<text x="269.6" y="159.8">A7</text>
<text x="269.6" y="157.3">B6</text>
<text x="206.9" y="162.2">AD21</text>
<text x="206.9" y="164.6">AD20</text>
<text x="208.3" y="169.4">AC9</text>
<text x="208.4" y="171.8">AB9</text>
<text x="208.5" y="174.3">D19</text>
<text x="208.7" y="176.7">A14</text>
<text x="333.2" y="208.6">AT25DF321A</text>
<text x="328.9" y="214.2">1</text>
<text x="357.9" y="214.2">8</text>
<text x="328.9" y="221.4">6</text>
<text x="328.9" y="219">5</text>
<text x="328.9" y="216.6">3</text>
<text x="357.9" y="219">4</text>
<text x="357.9" y="221.4">7</text>
<text x="357.9" y="216.6">2</text>
<text x="36.9" y="225.6">AUX_PWR:</text>
<text x="36.9" y="236.4">MAIN_PWR_OK</text>
</g>
<g font-size="2.6">
<text x="176.2" y="47.2">1</text>
<text x="97.6" y="48.4">1</text>
<text x="116.9" y="48.4">1</text>
<text x="136.3" y="48.4">1</text>
<text x="155.6" y="48.4">1</text>
<text x="97.6" y="55.7">2</text>
<text x="116.9" y="55.7">2</text>
<text x="136.3" y="55.7">2</text>
<text x="155.6" y="55.7">2</text>
<text x="176.2" y="54.5">2</text>
<text x="107.3" y="82.2">1</text>
<text x="126.6" y="82.2">1</text>
<text x="146" y="82.2">1</text>
<text x="165.3" y="82.2">1</text>
<text x="107.3" y="89.6">2</text>
<text x="126.6" y="89.6">2</text>
<text x="146" y="89.6">2</text>
<text x="165.3" y="89.6">2</text>
<text x="97.6" y="111.3">1</text>
<text x="116.9" y="111.3">1</text>
<text x="136.3" y="111.3">1</text>
<text x="97.6" y="118.6">2</text>
<text x="116.9" y="118.6">2</text>
<text x="136.3" y="118.6">2</text>
<text x="144.9" y="125.2">R285</text>
<text x="144.9" y="122.7">R284</text>
<text x="326.5" y="125.8">2</text>
<text x="333.7" y="125.8">1</text>
<text x="144.9" y="127.6">R286</text>
<text x="326.5" y="130.6">2</text>
<text x="326.5" y="128.2">2</text>
<text x="333.7" y="128.2">1</text>
<text x="333.7" y="130.6">1</text>
<text x="326.5" y="133">2</text>
<text x="333.7" y="133">1</text>
<text x="55.3" y="151.2">1</text>
<text x="78.2" y="151.2">1</text>
<text x="97.6" y="151.2">1</text>
<text x="116.9" y="151.2">1</text>
<text x="136.3" y="151.2">1</text>
<text x="155.6" y="151.2">1</text>
<text x="298.6" y="154.8">2</text>
<text x="305.9" y="154.8">1</text>
<text x="55.3" y="158.5">2</text>
<text x="78.2" y="158.5">2</text>
<text x="97.6" y="158.5">2</text>
<text x="116.9" y="158.5">2</text>
<text x="136.3" y="158.5">2</text>
<text x="155.6" y="158.5">2</text>
<text x="82.2" y="171.8">1</text>
<text x="89.5" y="171.8">2</text>
<text x="97.6" y="181.4">1</text>
<text x="116.9" y="181.4">1</text>
<text x="138.2" y="180.8">R148</text>
<text x="138.2" y="185.6">100</text>
<text x="138.2" y="183.2">5%</text>
<text x="157.6" y="183.2">100</text>
<text x="157.6" y="185.6">5%</text>
<text x="157.6" y="180.8">R151</text>
<text x="97.6" y="188.8">2</text>
<text x="116.9" y="188.8">2</text>
<text x="138" y="188.1">EMPTY</text>
<text x="138" y="190.5">0402LF</text>
<text x="157.3" y="188.1">EMPTY</text>
<text x="157.3" y="190.5">0402LF</text>
<text x="281.4" y="204.4">1</text>
<text x="302" y="204.4">1</text>
<text x="373.4" y="204.4">1</text>
<text x="281.4" y="211.8">2 A93548-034</text>
<text x="302" y="211.8">2 A93549-022</text>
<text x="373.4" y="211.8">2 A93549-022</text>
<text x="394.2" y="218.1">1</text>
<text x="281.4" y="225">1</text>
<text x="394.2" y="227.7">2</text>
<text x="281.4" y="232.3">2 A93549-022</text>
</g>
<g font-size="2.4">
<text x="46.5" y="16.3">8</text>
<text x="94.9" y="16.3">7</text>
<text x="143.3" y="16.3">6</text>
<text x="191.7" y="16.3">5</text>
<text x="238.9" y="16.3">4</text>
<text x="287.2" y="16.3">3</text>
<text x="335.6" y="16.3">2</text>
<text x="385.2" y="16.3">1</text>
<text x="40.5" y="33.2">AND PULL NCSI_CLK_IN, AND NCSI_TX_EN LOW</text>
<text x="40.5" y="30.8">IF NCSI NOT USED THEN PULL NCSI_RXD_X AND NCSI_TXD_X HIGH</text>
<text x="94.7" y="38.1">3P3V</text>
<text x="18.7" y="44.1">D</text>
<text x="99.5" y="47.8">R122</text>
<text x="118.9" y="47.8">R125</text>
<text x="138.2" y="47.8">R147</text>
<text x="158.8" y="47.8">R150</text>
<text x="179.3" y="46.5">R450</text>
<text x="411.8" y="46.5">D</text>
<text x="99.3" y="52.6">0402LF</text>
<text x="99.5" y="50.2">100K</text>
<text x="118.6" y="52.6">0402LF</text>
<text x="118.9" y="50.2">100K</text>
<text x="138" y="52.6">0402LF</text>
<text x="138.2" y="50.2">100K</text>
<text x="158.5" y="52.6">0402LF</text>
<text x="158.8" y="50.2">100K</text>
<text x="179.1" y="51.4">0402LF</text>
<text x="179.1" y="53.8">A93548-128</text>
<text x="179.3" y="49">100K</text>
<text x="58.7" y="59.4">IN</text>
<text x="71.5" y="58.2">NCSI_ARB_IN</text>
<text x="99.3" y="55">A93548-128</text>
<text x="118.6" y="55">A93548-128</text>
<text x="138" y="55">A93548-128</text>
<text x="158.5" y="55">A93548-128</text>
<text x="179.1" y="56.2">EMPTY</text>
<text x="57.5" y="61.8">OUT</text>
<text x="58.7" y="64.2">IN</text>
<text x="71.5" y="63">NCSI_CLK_IN</text>
<text x="71.5" y="60.6">NCSI_ARB_OUT</text>
<text x="71.5" y="65.4">NCSI_CRS_DV</text>
<text x="57.5" y="66.6">OUT</text>
<text x="58.7" y="69">IN</text>
<text x="58.7" y="71.5">IN</text>
<text x="71.5" y="67.8">NCSI_TX_EN</text>
<text x="71.5" y="70.2">NCSI_TXD_0</text>
<text x="57.5" y="76.3">OUT</text>
<text x="58.7" y="73.9">IN</text>
<text x="71.5" y="77.5">NCSI_RXD_1</text>
<text x="71.5" y="75.1">NCSI_RXD_0</text>
<text x="71.5" y="72.7">NCSI_TXD_1</text>
<text x="57.5" y="78.7">OUT</text>
<text x="109.2" y="81.6">R124</text>
<text x="128.5" y="81.6">R146</text>
<text x="147.9" y="81.6">R149</text>
<text x="109" y="88.9">A93548-128</text>
<text x="109" y="86.5">0402LF</text>
<text x="109.2" y="84">100K</text>
<text x="128.3" y="88.9">A93548-128</text>
<text x="128.3" y="86.5">0402LF</text>
<text x="128.5" y="84">100K</text>
<text x="147.7" y="88.9">A93548-128</text>
<text x="147.7" y="86.5">0402LF</text>
<text x="147.9" y="84">100K</text>
<text x="18.7" y="101">C</text>
<text x="94.7" y="99.8">3P3V</text>
<text x="411.8" y="101">C</text>
<text x="99.5" y="110.6">R97</text>
<text x="99.5" y="113.1">8.2K</text>
<text x="118.9" y="113.1">8.2K</text>
<text x="118.9" y="110.6">R99</text>
<text x="138.2" y="113.1">8.2K</text>
<text x="138.2" y="110.6">R100</text>
<text x="99.3" y="115.5">0402LF</text>
<text x="99.3" y="117.9">A93549-022</text>
<text x="118.6" y="115.5">0402LF</text>
<text x="118.6" y="117.9">A93549-022</text>
<text x="138" y="115.5">0402LF</text>
<text x="138" y="117.9">A93549-022</text>
<text x="344.1" y="119.1">TX DISBLE FOR SFP+</text>
<text x="57.5" y="123.5">OUT</text>
<text x="59.6" y="125.9">BI</text>
<text x="71.5" y="122.3">SMBALRT_N</text>
<text x="71.5" y="124.7">SMBCLK</text>
<text x="279.5" y="125.9">GPIO0_R</text>
<text x="344.1" y="124">THREOUGH I2C ACCESS</text>
<text x="344.1" y="121.5">WILL BE IMPLEMENTED</text>
<text x="354.5" y="125.9">TX_DIS0</text>
<text x="59.6" y="128.3">BI</text>
<text x="64.7" y="131.2">IF SM_BUS IS NOT USED PULL SMBCLK AND SMBDAT UP</text>
<text x="71.5" y="127.1">SMBDAT</text>
<text x="279.5" y="130.7">GPIO2_R</text>
<text x="279.5" y="128.3">GPIO1_R</text>
<text x="318.3" y="131.2">R346</text>
<text x="318.3" y="126.4">R344</text>
<text x="318.3" y="128.8">R345</text>
<text x="336.8" y="131.2">0</text>
<text x="336.8" y="126.4">0</text>
<text x="336.8" y="128.8">0</text>
<text x="342.4" y="126.4">EMPTY</text>
<text x="342.4" y="131.2">EMPTY</text>
<text x="342.4" y="128.8">EMPTY</text>
<text x="354.5" y="130.7">TX_DIS2</text>
<text x="354.5" y="128.3">TX_DIS1</text>
<text x="379.1" y="127.1">BI</text>
<text x="379.1" y="129.5">BI</text>
<text x="379.1" y="131.9">BI</text>
<text x="52.4" y="137.3">3P3V</text>
<text x="279.5" y="133.1">GPIO3_R</text>
<text x="318.3" y="133.6">R347</text>
<text x="322.6" y="135.9">0402LF</text>
<text x="327.4" y="137.3">A93549-001</text>
<text x="336.8" y="133.6">0</text>
<text x="342.4" y="133.6">EMPTY</text>
<text x="354.5" y="133.1">TX_DIS3</text>
<text x="379.1" y="134.4">BI</text>
<text x="18.7" y="155.4">B</text>
<text x="56.9" y="155.4">0402LF</text>
<text x="57.2" y="153">8.2K</text>
<text x="57.2" y="150.6">R406</text>
<text x="79.9" y="155.4">0402LF</text>
<text x="80.2" y="153">8.2K</text>
<text x="80.2" y="150.6">R102</text>
<text x="99.3" y="155.4">0402LF</text>
<text x="99.5" y="150.6">R103</text>
<text x="99.5" y="153">8.2K</text>
<text x="118.6" y="155.4">0402LF</text>
<text x="118.9" y="150.6">R126</text>
<text x="118.9" y="153">8.2K</text>
<text x="138" y="155.4">0402LF</text>
<text x="138.2" y="150.6">R98</text>
<text x="138.2" y="153">8.2K</text>
<text x="157.3" y="155.4">0402LF</text>
<text x="157.6" y="150.6">R101</text>
<text x="157.6" y="153">8.2K</text>
<text x="185.2" y="154.9">R_SMBCLK</text>
<text x="185.2" y="152.5">R_SMBALRT_N</text>
<text x="277.1" y="152.5">FLSH_CE_N</text>
<text x="277.1" y="154.9">FLSH_SCK</text>
<text x="292.9" y="155.4">R33</text>
<text x="307.8" y="155.4">22</text>
<text x="312.2" y="154.9">FLSH_SCK_R</text>
<text x="411.8" y="155.4">B</text>
<text x="56.9" y="157.8">A93549-022</text>
<text x="79.9" y="157.8">A93549-022</text>
<text x="99.3" y="157.8">A93549-022</text>
<text x="118.6" y="157.8">A93549-022</text>
<text x="118.6" y="160.2">EMPTY</text>
<text x="138" y="157.8">A93549-022</text>
<text x="157.3" y="157.8">A93549-022</text>
<text x="185.2" y="157.3">R_SMBDAT</text>
<text x="277.1" y="157.3">FLSH_SI</text>
<text x="277.1" y="159.8">FLSH_SO</text>
<text x="176.7" y="164.6">LAN1/PCI_DIS_N</text>
<text x="176.7" y="162.2">LAN0/DEV_DIS_N</text>
<text x="296" y="162.5">0402LF</text>
<text x="297.2" y="165.1">A93549-003</text>
<text x="45.4" y="173.1">IN</text>
<text x="45.4" y="170.6">IN</text>
<text x="55.7" y="171.8">VAUX_DIS_N</text>
<text x="55.9" y="169.4">MAIN_PWR_OK</text>
<text x="74.4" y="172.3">R343</text>
<text x="93.6" y="172.3">0</text>
<text x="45.4" y="177.9">IN</text>
<text x="55.7" y="176.7">LAN_PWR_GOOD</text>
<text x="78" y="179.6">A93549-001</text>
<text x="78.3" y="175.8">0402LF</text>
<text x="185.2" y="174.3">POR_BYPASS</text>
<text x="99.3" y="185.6">0402LF</text>
<text x="99.5" y="183.2">100</text>
<text x="99.5" y="180.8">R123</text>
<text x="118.6" y="185.6">0402LF</text>
<text x="118.9" y="183.2">100</text>
<text x="118.9" y="180.8">R128</text>
<text x="99.3" y="190.5">EMPTY</text>
<text x="99.3" y="188.1">A93549-009</text>
<text x="118.6" y="188.1">A93549-009</text>
<text x="278.6" y="191.7">3P3V</text>
<text x="391.1" y="191.7">3P3V</text>
<text x="96.6" y="197.7">GND</text>
<text x="53.3" y="203.3">DEV_DIS_N</text>
<text x="116" y="198.9">GND</text>
<text x="333.2" y="203.8">U2</text>
<text x="45.4" y="206.9">IN</text>
<text x="45.4" y="204.5">IN</text>
<text x="53.3" y="205.7">PCI_DIS_N</text>
<text x="284.3" y="209.8">0402LF</text>
<text x="284.6" y="207.4">10.0K</text>
<text x="284.6" y="205">R153</text>
<text x="304.9" y="209.8">0402LF</text>
<text x="305.1" y="207.4">8.2K</text>
<text x="305.1" y="205">R156</text>
<text x="333.2" y="206.2">IC</text>
<text x="376.3" y="209.8">0402LF</text>
<text x="376.5" y="205">R35</text>
<text x="376.5" y="207.4">8.2K</text>
<text x="18.7" y="213.5">A</text>
<text x="52.6" y="215.9">DEV_DIS_N CAN BE USED TO DISABLE THE WHOLE DEVICE</text>
<text x="52.6" y="213.5">BE USED TO DISABLE CERTAIN PCI FUNCTIONS WHILE</text>
<text x="52.6" y="211">DEPENDING ON THE NVM SETTINGS PCI_DIS_N CAN</text>
<text x="411.8" y="213.5">A</text>
<text x="52.6" y="218.3">OR SPECIFIC LAN PORTS SELECTED IN THE NVM</text>
<text x="304.9" y="216.6">FLSH_WP_N</text>
<text x="376.7" y="220.7">0.1UF</text>
<text x="376.7" y="218.3">C69</text>
<text x="284.6" y="225.6">R154</text>
<text x="284.6" y="228">8.2K</text>
<text x="333.2" y="228">G86187-001</text>
<text x="376.7" y="223.1">0402</text>
<text x="376.7" y="225.6">A36096-035</text>
<text x="284.3" y="230.4">0402LF</text>
<text x="373.8" y="229.9">FLSH_HOLD_N</text>
<text x="382.3" y="232.3">IN</text>
<text x="26" y="254.6">NETWORK DIVISION</text>
<text x="26" y="257">2111 N.E. 25th AVENUE</text>
<text x="85.2" y="254.6">TITLE</text>
<text x="206.2" y="253.4">SIZE</text>
<text x="221.9" y="253.4">CODE</text>
<text x="235.2" y="253.4">DOCUMENT NUMBER</text>
<text x="318.7" y="253.4">REV</text>
<text x="341" y="254">DATE</text>
<text x="380" y="253.4">SHEET</text>
<text x="26" y="259.4">HILLSBORO, OR 97124</text>
<text x="208.6" y="258.2">B</text>
<text x="46.5" y="264.3">8</text>
<text x="93.7" y="264.3">7</text>
<text x="142.1" y="264.3">6</text>
<text x="190.5" y="264.3">5</text>
<text x="240.1" y="264.3">4</text>
<text x="288.4" y="264.3">3</text>
<text x="336.8" y="264.3">2</text>
<text x="386.4" y="264.3">1</text>
</g>
<g font-size="2.3">
<text x="239.4" y="114.9">U1</text>
<text x="216.4" y="128.8">NCSI_ARB_OUT</text>
<text x="216.4" y="126.4">NCSI_ARB_IN</text>
<text x="259.9" y="131.2">GOPI2</text>
<text x="259.9" y="128.8">GPIO1</text>
<text x="259.9" y="126.4">GPIO0</text>
<text x="259.9" y="133.6">GPIO3</text>
<text x="259.9" y="136">GPIO5</text>
<text x="259.9" y="138.5">GPIO4</text>
<text x="254.4" y="153">FLSH_CE_N</text>
<text x="255.6" y="155.4">FLSH_SCK</text>
<text x="256.9" y="160.2">FLSH_SO</text>
<text x="257.9" y="157.8">FLSH_SI</text>
</g>
<g font-size="2.2">
<text x="236.4" y="139.7" transform="rotate(-90 236.4 139.7)">NCSI</text>
<text x="248.9" y="141.9" transform="rotate(-90 248.9 141.9)">GPIOS</text>
<text x="236.4" y="157.3" transform="rotate(-90 236.4 157.3)">SMB</text>
<text x="248.5" y="160.1" transform="rotate(-90 248.5 160.1)">FLASH</text>
</g>
<g font-size="2.1">
<text x="172.3" y="65.9">R40</text>
<text x="182.1" y="65.9">30</text>
<text x="183.2" y="61.1">R41</text>
<text x="194.2" y="61.1">30</text>
<text x="171.1" y="75.6">R3</text>
<text x="171.1" y="78">R4</text>
<text x="182.1" y="78">30</text>
<text x="183.3" y="75.6">30</text>
<text x="167.5" y="82.8">R272</text>
<text x="171.1" y="80.4">A36093-073</text>
<text x="167.5" y="87.7">0402LF</text>
<text x="167.5" y="85.2">10.0K</text>
<text x="167.5" y="90.1">A93548-034</text>
<text x="239.4" y="112.5">NONE</text>
<text x="48.1" y="125.2">5B4&lt;&gt;</text>
<text x="155.4" y="125.2">22</text>
<text x="155.4" y="121.5">22</text>
<text x="48.1" y="127.6">5B4&lt;&gt;</text>
<text x="145.6" y="129.8">0402</text>
<text x="155.4" y="127.6">22</text>
<text x="156" y="130">A36093-003</text>
<text x="216.4" y="131.2">NCSI_CLK_IN</text>
<text x="385.9" y="131.2">13B2&lt;</text>
<text x="385.9" y="128.8">12A2&lt;</text>
<text x="385.9" y="126.4">12B2&lt;</text>
<text x="216.4" y="136">NCSI_TX_EN</text>
<text x="216.4" y="133.6">NCSI_CRS_DV</text>
<text x="385.9" y="133.6">13A2&lt;</text>
<text x="216.4" y="143.3">NCSI_RXD_0</text>
<text x="216.4" y="140.9">NCSI_TXD_1</text>
<text x="216.4" y="138.5">NCSI_TXD_0</text>
<text x="216.4" y="145.7">NCSI_RXD_1</text>
<text x="216.4" y="155.4">SMBCLK</text>
<text x="99.8" y="160.2">D3-COLD</text>
<text x="216.4" y="157.8">SMBD</text>
<text x="98.6" y="162.7">SUPPORTED</text>
<text x="216.4" y="162.7">DEV_DIS_N</text>
<text x="216.4" y="165.1">PCI_DIS_N</text>
<text x="26.3" y="169.9">15A4&lt;</text>
<text x="35" y="169.9">14A4&lt;</text>
<text x="216.4" y="169.9">MAIN_PWR_OK</text>
<text x="216.4" y="172.3">AUX_PWR</text>
<text x="216.4" y="174.8">POR_BYPASS</text>
<text x="216.4" y="177.2">LAN_PWR_GOOD</text>
<text x="217.1" y="182">IC</text>
<text x="217.1" y="184.4">BGALF</text>
<text x="121.5" y="190.5">ENABLE</text>
<text x="117.9" y="192.9">INTERNAL POR</text>
<text x="36.9" y="228">THIS SIGNAL SHOULD BE CONNECTED TO AUX POWER OR MAIN/AUX POWER MONITOR CIRCUIT.</text>
<text x="51.4" y="225.6">INDICATES TO THE DEVICE THAS AUXILIARY POWER IS AVAILABLE</text>
<text x="36.9" y="230.4">THIS PIN IS LATCHED AT THE RISING EDGE OF LAN_PWR_GOOD</text>
<text x="36.9" y="238.9">THIS SIGNAL SHOULD BE CONNECTED TO MAIN POWER OR MAIN/AUX POWER MONITOR CIRCUIT</text>
<text x="57.4" y="236.4">:INDICATES TO THE DEVICE MAIN POWER IS UP.</text>
<text x="36.9" y="241.3">THAT MAKES SURE SIGNAL IS DEASSERTED WHEN VAUX IS USED LIKE IN WOL CASE</text>
</g>
<g font-size="1.7">
<text x="184.4" y="63.5">A36093-073</text>
<text x="238.6" y="117.9">XL710</text>
<text x="216.4" y="153">SMBALRT_N</text>
</g>
</svg>
